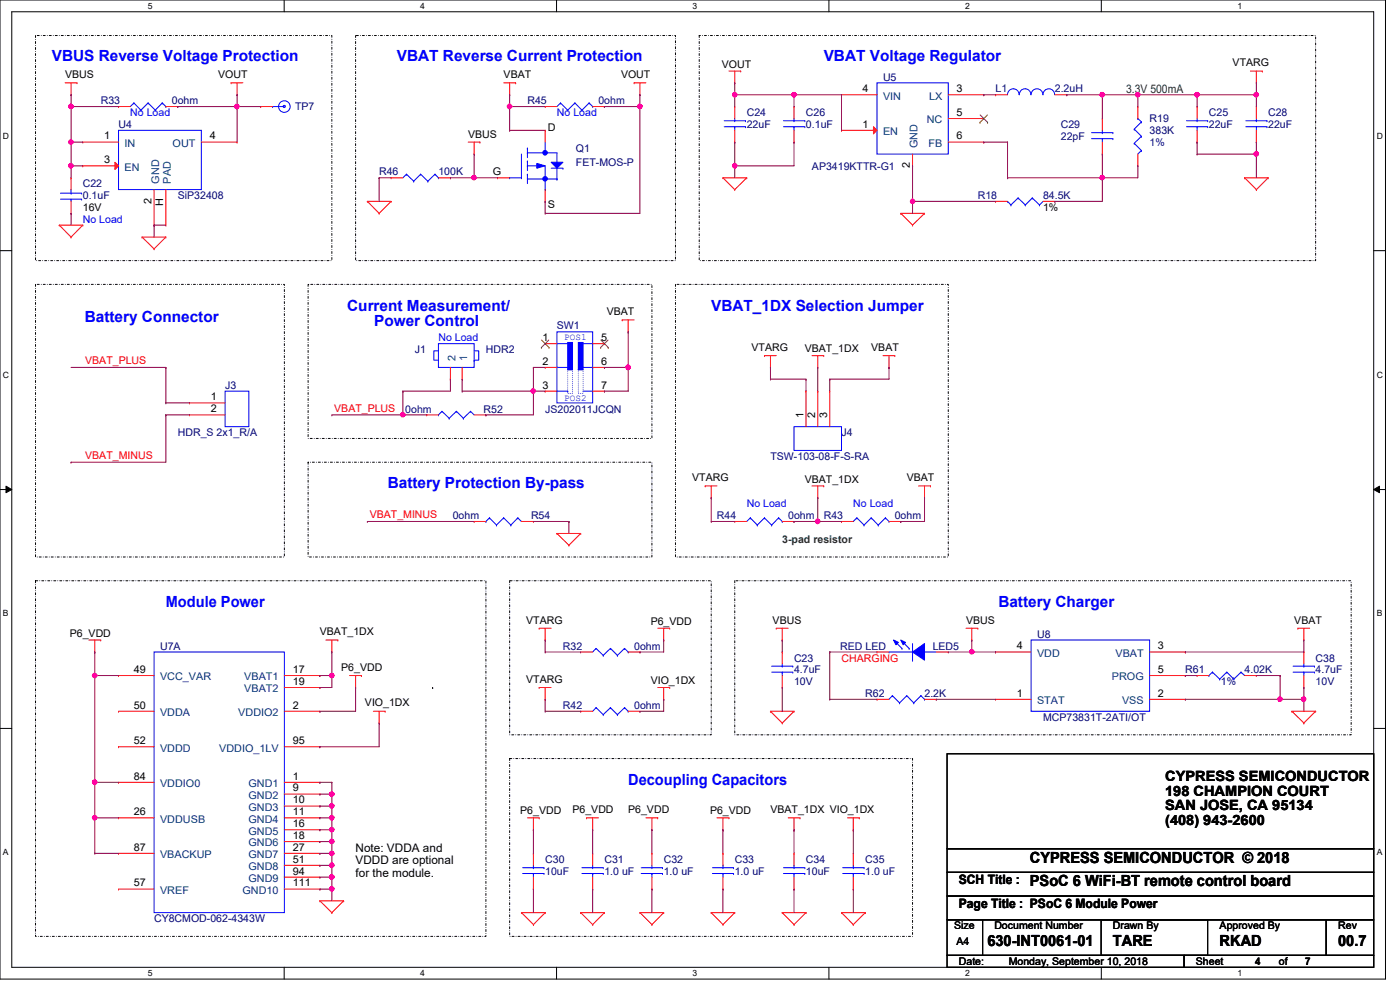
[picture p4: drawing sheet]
<svg xmlns="http://www.w3.org/2000/svg" width="297mm" height="210mm" viewBox="0 0 297 210" stroke-linecap="round" stroke-linejoin="round" font-family="sans-serif">
<path d="M0 0h293.9v207.7h-293.9zM2.5 2.5h288.9v202.7h-288.9z" fill="none" stroke="#000" stroke-width=".21"/>
<g fill="#fff">
<path d="M31.4 .3h.9v1.9h-.9z"/>
<path d="M31.4 205.4h.9v2h-.9z"/>
</g>
<path d="M60.3 0v2.5M60.3 205.2v2.5" fill="none" stroke="#000" stroke-width=".21"/>
<g fill="#fff">
<path d="M89.2 .3h.9v1.9h-.9z"/>
<path d="M89.2 205.4h.9v2h-.9z"/>
</g>
<path d="M118.1 0v2.5M118.1 205.2v2.5" fill="none" stroke="#000" stroke-width=".21"/>
<g fill="#fff">
<path d="M146.9 .3h1v1.9h-1z"/>
<path d="M146.9 205.4h1v2h-1z"/>
</g>
<path d="M175.9 0v2.5M175.9 205.2v2.5" fill="none" stroke="#000" stroke-width=".21"/>
<g fill="#fff">
<path d="M204.7 .3h1v1.9h-1z"/>
<path d="M204.7 205.4h1v2h-1z"/>
</g>
<path d="M233.6 0v2.5M233.6 205.2v2.5" fill="none" stroke="#000" stroke-width=".21"/>
<g fill="#fff">
<path d="M262.5 .3h1v1.9h-1z"/>
<path d="M262.5 205.4h1v2h-1z"/>
<path d="M.6 27.8h1.3v2h-1.3z"/>
<path d="M292.1 27.8h1.2v2h-1.2z"/>
<path d="M.6 78.5h1.3v2h-1.3z"/>
<path d="M292.1 78.5h1.2v2h-1.2z"/>
</g>
<path d="M0 53.2h2.5M291.4 53.2h2.5" fill="none" stroke="#000" stroke-width=".21"/>
<g fill="#fff">
<path d="M.6 129.2h1.2v1.9h-1.2z"/>
<path d="M292.1 129.2h1.1v1.9h-1.1z"/>
</g>
<path d="M0 103.8h2.5M1.3 103.1l1.2 .7-1.2 .7zM291.4 103.8l1.3-.7v1.4zM291.4 103.8h2.5" fill="none" stroke="#000" stroke-width=".21"/>
<path d="M1.3 103.1l1.2 .7-1.2 .7zM291.4 103.8l1.3-.7v1.4z" fill="#000"/>
<g fill="#fff">
<path d="M.6 179.8h1.2v2h-1.2z"/>
<path d="M292.1 179.8h1.1v2h-1.1z"/>
</g>
<path d="M0 154.5h2.5M200.9 159.9h90.5v20.1h-90.5zM291.4 154.5h2.5M200.9 180h90.5v5h-90.5zM200.9 185h90.5v5.1h-90.5zM200.9 195.1h7.5v7.5h-7.5zM200.9 190.1h90.5v5h-90.5zM208.4 195.1h72.9v7.5h-72.9zM233.6 195.1h22.6v7.5h-22.6zM281.3 195.1h10.1v7.5h-10.1zM200.9 202.6h50.3v2.6h-50.3zM251.2 202.6h40.2v2.6h-40.2z" fill="none" stroke="#000" stroke-width=".21"/>
<path d="M7.5 7.5h62.9v47.8h-62.9zM75.4 7.5h67.9v47.8h-67.9zM148.3 7.5h130.8v47.8h-130.8zM7.5 60.3h52.8v57.9h-52.8zM65.4 60.3h72.9v32.7h-72.9zM143.3 60.3h57.9v57.9h-57.9zM65.4 98h72.9v20.2h-72.9zM7.5 123.2h95.6v75.4h-95.6zM108.1 123.2h42.8v32.7h-42.8zM155.9 123.2h130.7v32.7h-130.7zM91.8 145.8h.1M108.1 160.9h85.5v37.7h-85.5z" fill="none" stroke="#000" stroke-width=".21" stroke-dasharray=".4 .4 0 .4"/>
<g fill="none" stroke="#f00" stroke-width=".21">
<path d="M13.8 17.6h2.5M15.1 17.6v2.5M16.3 17.6h.1M49 17.6h.1M49 17.6h2.5M50.3 17.6v2.5M106.8 17.6h2.6M108.1 17.6v2.5M109.4 17.6h.1M134.5 17.6h.1M134.5 17.6h2.5M135.8 17.6v2.5"/>
<path d="M154.6 15.1h2.5M155.9 17.6h.1M155.9 15.1v2.5M157.1 15.1h.1M265.3 15.1h2.5M266.5 17.6h.1M266.5 15.1v2.5M267.8 15.1h.1M15.1 20.1h.1M50.3 20.1h.1M99.3 30.1h2.5M100.6 32.7h.1"/>
<path d="M100.6 30.1v2.6M101.8 30.1h.1M108.1 20.1h.1M135.8 20.1h.1M153.4 37.7h.1M153.4 37.7h5M153.4 37.7l2.5 2.5M158.4 37.7h.1M158.4 37.7l-2.5 2.5M168.4 22.6h.1M168.4 30.1h.1M168.4 22.6v2.5"/>
<path d="M168.4 27.6v2.5M211.2 20.1h.1M211.2 20.1h2.5M223.8 20.1h2.5M226.3 20.1h.1M264 37.7h.1M264 37.7h5M264 37.7l2.5 2.5M269 37.7h.1M269 37.7l-2.5 2.5M12.6 47.8h.1M12.6 47.8h5"/>
<path d="M12.6 47.8l2.5 2.5M15.1 50.3h.1M17.6 47.8h.1M17.6 47.8l-2.5 2.5M30.1 50.3h.1M30.1 50.3h5.1M30.1 50.3l2.6 2.5M32.7 52.8h.1M35.2 50.3h.1M35.2 50.3l-2.5 2.5M77.9 42.7h.1M77.9 42.7h5.1"/>
<path d="M77.9 42.7l2.5 2.6M80.4 45.3h.1M83 42.7h.1M83 42.7l-2.6 2.6M155.9 40.2h.1M191.1 45.3h.1M191.1 45.3h5M191.1 45.3l2.5 2.5M193.6 47.8h.1M196.1 45.3h.1M196.1 45.3l-2.5 2.5M266.5 40.2h.1"/>
<path d="M132 67.9h.1M132 67.9h2.5M133.3 70.4h.1M133.3 67.9v2.5M162.2 75.4h.1M162.2 75.4h2.5M163.4 77.9h.1M163.4 75.4v2.5M172.3 75.4h2.5M173.5 77.9h.1M173.5 75.4v2.5M174.8 75.4h.1"/>
<path d="M187.3 75.4h2.5M188.6 77.9h.1M188.6 75.4v2.5M189.8 75.4h.1M118.2 113.2h.1M118.2 113.2h5M118.2 113.2l2.5 2.5M120.7 115.7h.1M123.2 113.2h.1M123.2 113.2l-2.5 2.5M149.6 103.1h.1M149.6 103.1h2.5"/>
<path d="M150.9 105.6h.1M150.9 103.1v2.5M172.3 103.1h2.5M173.5 105.6h.1M173.5 103.1v2.5M174.8 103.1h.1M194.9 103.1h2.5M196.1 105.6h.1M196.1 103.1v2.5M197.4 103.1h.1M18.8 135.8h2.6M20.1 138.3h.1"/>
<path d="M20.1 135.8v2.5M21.4 135.8h.1M69.1 135.8h2.6M70.4 138.3h.1M70.4 135.8v2.5M71.7 135.8h.1M114.4 133.3h.1M114.4 133.3h2.5M115.7 135.8h.1M115.7 133.3v2.5M139.5 133.3h2.6M140.8 135.8h.1"/>
<path d="M140.8 133.3v2.5M142.1 133.3h.1M164.7 133.3h.1M164.7 133.3h2.5M165.9 135.8h.1M165.9 133.3v2.5M204.9 133.3h2.5M206.2 135.8h.1M206.2 133.3v2.5M207.4 133.3h.1M211.2 138.3h.1M211.2 138.3h7.5"/>
<path d="M243.9 138.3h7.6M251.5 138.3h.1M275.3 133.3h.1M275.3 133.3h2.5M276.6 135.8h.1M276.6 133.3v2.5M25.1 143.3h.1M25.1 150.9h.1M25.1 158.4h.1M25.1 143.3h7.6M25.1 150.9h7.6M25.1 158.4h7.6"/>
<path d="M60.3 143.3h7.6M60.3 150.9h7.6M60.3 145.8h7.6M60.3 158.4h7.6M67.9 143.3h.1M67.9 145.8h.1M67.9 158.4h.1M67.9 150.9h.1M74.2 143.3h2.5M75.4 145.8h.1M75.4 143.3v2.5M76.7 143.3h.1"/>
<path d="M79.2 150.9h2.5M80.4 153.4h.1M80.4 150.9v2.5M81.7 150.9h.1M114.4 145.8h.1M114.4 145.8h2.5M115.7 148.3h.1M115.7 145.8v2.5M139.5 145.8h2.6M140.8 148.3h.1M140.8 145.8v2.5M142.1 145.8h.1"/>
<path d="M163.4 150.9h.1M163.4 150.9h5M163.4 150.9l2.5 2.5M165.9 153.4h.1M168.4 150.9h.1M168.4 150.9l-2.5 2.5M211.2 148.3h.1M211.2 148.3h7.5M243.9 143.3h7.6M243.9 148.3h7.6M251.5 148.3h.1M251.5 143.3h.1"/>
<path d="M254 143.3h.1M254 143.3h2.5M264 143.3h2.5M266.5 143.3h.1M274.1 150.9h.1M274.1 150.9h5M274.1 150.9l2.5 2.5M276.6 153.4h.1M279.1 150.9h.1M279.1 150.9l-2.5 2.5M25.1 165.9h.1M25.1 173.5h.1"/>
<path d="M25.1 173.5h7.6M25.1 165.9h7.6M60.3 173.5h7.6M60.3 165.9h7.6M60.3 168.4h7.6M60.3 171h7.6M60.3 176h7.6M60.3 178.5h7.6M67.9 165.9h.1M67.9 168.4h.1M67.9 171h.1M67.9 173.5h.1"/>
<path d="M67.9 176h.1M67.9 178.5h.1M111.9 173.5h2.5M113.2 176h.1M113.2 173.5v2.5M114.4 173.5h.1M124.5 173.5h.1M124.5 173.5h2.5M125.7 176h.1M125.7 173.5v2.5M137 173.5h2.5M138.3 176h.1"/>
<path d="M138.3 173.5v2.5M139.5 173.5h.1M152.1 173.5h2.5M153.4 176h.1M153.4 173.5v2.5M154.6 173.5h.1M167.2 173.5h2.5M168.4 176h.1M168.4 173.5v2.5M169.7 173.5h.1M179.8 173.5h2.5M181 176h.1"/>
<path d="M181 173.5v2.5M182.3 173.5h.1M25.1 181h.1M25.1 188.6h.1M25.1 181h7.6M25.1 188.6h7.6M60.3 181h7.6M60.3 188.6h7.6M60.3 183.6h7.6M60.3 186.1h7.6M67.9 191.1h.1M67.9 188.6h.1"/>
<path d="M67.9 181h.1M67.9 183.6h.1M67.9 186.1h.1M67.9 191.1h5M67.9 191.1l2.5 2.5M70.4 193.6h.1M72.9 191.1h.1M72.9 191.1l-2.5 2.5M110.6 193.6h.1M110.6 193.6h5.1M110.6 193.6l2.6 2.5M113.2 196.1h.1"/>
<path d="M115.7 193.6h.1M115.7 193.6l-2.5 2.5M123.2 193.6h.1M123.2 193.6h5M123.2 193.6l2.5 2.5M125.7 196.1h.1M128.2 193.6h.1M128.2 193.6l-2.5 2.5M135.8 193.6h.1M135.8 193.6h5M135.8 193.6l2.5 2.5M138.3 196.1h.1"/>
<path d="M140.8 193.6h.1M140.8 193.6l-2.5 2.5M150.9 193.6h.1M150.9 193.6h5M150.9 193.6l2.5 2.5M153.4 196.1h.1M155.9 193.6h.1M155.9 193.6l-2.5 2.5M165.9 193.6h.1M165.9 193.6h5.1M165.9 193.6l2.5 2.5M168.4 196.1h.1"/>
<path d="M171 193.6h.1M171 193.6l-2.6 2.5M178.5 193.6h.1M178.5 193.6h5.1M178.5 193.6l2.5 2.5M181 196.1h.1M181 181h.1M181 188.6h.1M181 181v2.6M181 186.1v2.5M183.6 193.6h.1M183.6 193.6l-2.6 2.5"/>
</g>
<g fill="none" stroke="#00f" stroke-width=".21">
<path d="M186.1 17.6h15.1v15.1h-15.1zM166.2 26.9h4.5M166.2 25.6h4.5M168.4 25.6h.1M168.4 26.9h.1M168.4 25.1v.5M168.4 26.9v.7M170.7 26.9h.1M170.7 25.6h.1M213.7 20.1a1.23 1.23 0 0 1 1.3-1.3 1.23 1.23 0 0 1 1.2 1.3M216.2 20.1a1.23 1.23 0 0 1 1.3-1.3 1.23 1.23 0 0 1 1.2 1.3 1.27 1.27 0 0 1 1.3-1.3 1.27 1.27 0 0 1 1.2 1.3M221.3 20.1a1.23 1.23 0 0 1 1.2-1.3 1.23 1.23 0 0 1 1.2 1.3"/>
<path d="M32.7 138.3h27.6v55.3h-27.6zM218.7 135.8h25.2v15.1h-25.2zM256.5 143.3h.1M257.2 142.6h.1M257.2 142.6l1.5 1.5M257.2 142.6l-.7 .7M258.7 144.1h.1M260.3 142.6h.1M260.3 142.6l1.4 1.5M260.3 142.6l-1.6 1.5M261.7 144.1h.1M263.3 142.6h.1"/>
<path d="M263.3 142.6l.7 .7M263.3 142.6l-1.6 1.5M178.8 185.3h4.5M178.8 184.1h4.5M181 184.1h.1M181 185.3h.1M181 183.6v.5M181 185.3v.8M183.3 185.3h.1M183.3 184.1h.1"/>
</g>
<path d="M185.3 26.9l.8 .7-.8 .8z" fill="#f00"/>
<g fill="none" stroke="#f00" stroke-width=".21">
<path d="M115.7 22.6h.1M115.7 22.6h2.5M125.7 22.6h2.5M128.2 22.6h.1M178.5 27.6h.1M178.5 20.1h.1M178.5 27.6h7.6M178.5 20.1h7.6M185.3 26.9l.8 .7-.8 .8zM193.6 35.2h.1M193.6 32.7v2.5M201.2 20.1h7.5"/>
<path d="M201.2 25.1h7.5M201.2 30.1h7.5M208.7 20.1h.1M208.7 25.1h.1M208.7 30.1h.1M123.2 138.3h.1M123.2 138.3h2.5M133.3 138.3h2.5M135.8 138.3h.1M276.6 138.3h.1M276.6 138.3v2.5M276.6 145.8h.1"/>
<path d="M276.6 143.3v2.5M138.3 181h.1M138.3 188.6h.1M138.3 181v2.6M138.3 186.1v2.5"/>
</g>
<path d="M207.9 26h.1M207.9 24.4l1.6 1.6M209.5 24.4l-1.6 1.6M209.5 26h.1" fill="none" stroke="#804000" stroke-width=".21"/>
<g fill="none" stroke="#00f" stroke-width=".21">
<path d="M108.1 37.7h.1M108.1 37.7h2.5M110.6 37.7h.1M110.6 32.7v5M111.9 37h.1M111.9 34.2h.1M111.9 31.4h.1M111.9 32.4h.1M111.9 35.2h.1M111.9 31.4v2M111.9 34.2v2M111.9 37v1.9"/>
<path d="M111.9 38h6.3M111.9 32.4h6.3v2M111.9 35.2h2.5M115.7 32.4h.1M115.7 30.1v2.3M115.7 35.2v5M116.9 35.7h2.5M118.2 38h.1M118.2 34.4h.1M118.2 35.7v2.3M118.9 21.8h.1M118.9 21.8l-.7 .8"/>
<path d="M118.9 21.8l1.5 1.6M119.4 35.7h.1M120.4 23.4h.1M122 21.8h.1M122 21.8l-1.6 1.6M122 21.8l1.4 1.6M123.4 23.4h.1M125 21.8h.1M125 21.8l-1.6 1.6M125 21.8l.7 .8M125.7 22.6h.1M115.7 40.2h.1"/>
<path d="M126.4 137.5h.1M126.4 137.5l-.7 .8M126.4 137.5l1.6 1.5M128 139h.1M129.5 137.5h.1M129.5 137.5l-1.5 1.5M129.5 137.5l1.5 1.5M131 139h.1M132.5 137.5h.1M132.5 137.5l-1.5 1.5M132.5 137.5l.8 .8M133.3 138.3h.1"/>
<path d="M274.3 142.6h4.5M274.3 141.3h4.5M276.6 141.3h.1M276.6 142.6h.1M276.6 140.8v.5M276.6 142.6v.7M278.8 142.6h.1M278.8 141.3h.1M136 185.3h4.5M136 184.1h4.5M138.3 184.1h.1M138.3 185.3h.1"/>
<path d="M138.3 183.6v.5M138.3 185.3v.8M140.5 185.3h.1M140.5 184.1h.1"/>
</g>
<path d="M116.9 34.4h2.5l-1.2 1.3z" fill="#00f"/>
<path d="M116.9 34.4h2.5l-1.2 1.3z" fill="none" stroke="#00f" stroke-width=".21"/>
<path d="M113.9 34.7l1.8 .5-1.8 .5z" fill="#00f"/>
<path d="M113.9 34.7l1.8 .5-1.8 .5z" fill="none" stroke="#00f" stroke-width=".21"/>
<circle cx="115.6" cy="32.4" r=".49" fill="#00f"/>
<circle cx="115.6" cy="32.4" r=".49" fill="none" stroke="#00f" stroke-width=".21"/>
<circle cx="115.6" cy="37.9" r=".48" fill="#00f"/>
<g fill="none" stroke="#00f" stroke-width=".21">
<path d="M231.6 29.4h4.5M231.6 28.2h4.5M233.8 28.2h.1M233.8 29.4h.1M233.8 27.6v.6M233.8 29.4v.7M236.1 29.4h.1M236.1 28.2h.1M264.3 26.9h4.5M264.3 25.6h4.5M266.5 25.6h.1M266.5 26.9h.1"/>
<path d="M266.5 25.1v.5M266.5 26.9v.7M268.8 26.9h.1M268.8 25.6h.1M47.8 83h5v7.5h-5zM93 88h.1M93.8 87.2h.1M93.8 87.2l1.5 1.5M93.8 87.2l-.8 .8M95.3 88.7h.1M96.8 87.2h.1M96.8 87.2l1.5 1.5"/>
<path d="M96.8 87.2l-1.5 1.5M98.3 88.7h.1M99.8 87.2h.1M99.8 87.2l.8 .8M99.8 87.2l-1.5 1.5M103.1 110.6h.1M103.8 109.9h.1M103.8 109.9l1.5 1.5M103.8 109.9l-.7 .7M105.3 111.4h.1M106.8 109.9h.1M106.8 109.9l1.6 1.5"/>
<path d="M106.8 109.9l-1.5 1.5M108.4 111.4h.1M109.9 109.9h.1M109.9 109.9l.7 .7M109.9 109.9l-1.5 1.5M188.6 138.3h.1M188.6 138.3h5M193.6 136.5v3.5M196.1 138.3h.1M196.1 138.3h2.5M189.3 147.6h.1M189.3 147.6l-.7 .7"/>
<path d="M189.3 147.6l1.5 1.5M190.8 149.1h.1M192.4 147.6h.1M192.4 147.6l-1.6 1.5M192.4 147.6l1.4 1.5M193.6 140h.1M193.8 149.1h.1M195.4 147.6h.1M195.4 147.6l-1.6 1.5M195.4 147.6l.7 .7M196.1 148.3h.1M110.9 185.3h4.5"/>
<path d="M110.9 184.1h4.5M113.2 184.1h.1M113.2 185.3h.1M113.2 183.6v.5M113.2 185.3v.8M115.4 185.3h.1M115.4 184.1h.1"/>
<circle cx="115.6" cy="37.9" r=".48"/>
</g>
<g fill="none" stroke="#f00" stroke-width=".21">
<path d="M105.6 37.7h.1M105.6 37.7h2.5M115.7 27.6h.1M115.7 27.6v2.5M233.8 25.1h.1M233.8 32.7h.1M233.8 25.1v2.5M233.8 30.1v2.6M266.5 22.6h.1M266.5 30.1h.1M266.5 22.6v2.5M266.5 27.6v2.5"/>
<path d="M115.7 42.7h.1M115.7 40.2v2.5M40.2 85.5h.1M40.2 88h.1M40.2 88h7.6M40.2 85.5h7.6M90.5 88h.1M90.5 88h2.5M100.6 88h2.5M103.1 88h.1M100.6 110.6h.1M100.6 110.6h2.5"/>
<path d="M110.6 110.6h2.6M113.2 110.6h.1M186.1 148.3h.1M186.1 148.3h2.5M196.1 148.3h2.5M198.6 148.3h.1M113.2 181h.1M113.2 188.6h.1M113.2 181v2.6M113.2 186.1v2.5"/>
</g>
<path d="M193.6 138.3l2.5-1.8v3.5z" fill-rule="evenodd" fill="#00f"/>
<path d="M193.6 138.3l2.5-1.8v3.5z" fill="none" stroke="#00f" stroke-width=".21"/>
<path d="M189.6 135.8l1 .5-.5 .5z" fill-rule="evenodd" fill="#00f"/>
<path d="M189.6 135.8l1 .5-.5 .5z" fill="none" stroke="#00f" stroke-width=".21"/>
<path d="M191.1 135.8l1 .5-.5 .5z" fill-rule="evenodd" fill="#00f"/>
<g fill="none" stroke="#00f" stroke-width=".21">
<path d="M153.6 26.9h4.6M153.6 25.6h4.6M155.9 25.6h.1M155.9 26.9h.1M155.9 25.1v.5M155.9 26.9v.7M158.2 26.9h.1M158.2 25.6h.1M240.6 30.4h.1M240.6 27.4h.1M240.6 30.4l1.5 1.5M240.6 27.4l1.5 1.5"/>
<path d="M241.4 25.1h.1M241.4 25.1l.7 .8M242.1 31.9h.1M242.1 28.9h.1M242.1 25.9h.1M242.1 31.9l-.7 .8M242.1 28.9l-1.5 1.5M242.1 25.9l-1.5 1.5M93 72.9h7.6v5h-7.6zM93 74.4h-1v2h1M100.6 74.4h1v2h-1v.3M118.2 70.4h7.5v15.1h-7.5z"/>
<path d="M118.2 83h2.2M120.4 83h.1M168.4 90.5h10.1v5h-10.1zM181.8 109.9h.1M181.8 109.9l-.8 .7M181.8 109.9l1.5 1.5M183.3 111.4h.1M184.8 109.9h.1M184.8 109.9l-1.5 1.5M184.8 109.9l1.5 1.5M186.3 111.4h.1M187.8 109.9h.1"/>
<path d="M187.8 109.9l-1.5 1.5M187.8 109.9l.8 .7M188.6 110.6h.1M189.8 136l1.5 1.5M191.1 135.8l1 .5-.5 .5zM191.3 137.5h.1M191.3 136l1.6 1.5M192.9 137.5h.1M163.7 142.6h4.5M163.7 141.3h4.5M165.9 141.3h.1M165.9 142.6h.1"/>
<path d="M165.9 140.8v.5M165.9 142.6v.7M168.2 142.6h.1M168.2 141.3h.1M151.1 185.3h4.5M151.1 184.1h4.5M153.4 184.1h.1M153.4 185.3h.1M153.4 183.6v.5M153.4 185.3v.8M155.6 185.3h.1M155.6 184.1h.1"/>
</g>
<g fill="none" stroke="#f00" stroke-width=".21">
<path d="M155.9 22.6h.1M155.9 30.1h.1M155.9 22.6v2.5M155.9 27.6v2.5M241.4 35.2h.1M241.4 22.6h.1M241.4 22.6v2.5M241.4 32.7v2.5M95.5 77.9v2.5M98 77.9v2.5M95.5 80.4h.1M98 80.4h.1"/>
<path d="M171 83h.1M171 83v7.5M173.5 83h.1M173.5 83v7.5M176 83h.1M176 83v7.5M178.5 110.6h.1M178.5 110.6h2.5M188.6 110.6h2.5M191.1 110.6h.1M165.9 138.3h.1M165.9 138.3v2.5"/>
<path d="M186.1 138.3h.1M186.1 138.3h2.5M198.6 138.3h2.6M201.2 138.3h.1M165.9 145.8h.1M165.9 143.3v2.5M153.4 181h.1M153.4 188.6h.1M153.4 181v2.6M153.4 186.1v2.5"/>
</g>
<path d="M120.4 72.6h1.1v5.8h-1.1z" fill-rule="evenodd" fill="#00f"/>
<path d="M118.2 77.9h2.5M118.2 72.9h2.5M120.4 72.6h1.1v5.8h-1.1zM120.7 77.9h.1M120.7 72.9h.1" fill="none" stroke="#00f" stroke-width=".21"/>
<path d="M120.4 78.4h1.1v5.1h-1.1zM122.7 78.4h1v5.1h-1z" fill="none" stroke="#00f" stroke-width=".21" stroke-dasharray="0 .4"/>
<path d="M122.7 72.6h1v5.8h-1z" fill-rule="evenodd" fill="#00f"/>
<g fill="none" stroke="#00f" stroke-width=".21">
<path d="M25.1 27.6h17.6v12.6h-17.6zM86.2 37h.1M86.2 37l-.7 .7M86.2 37l1.6 1.4M87.8 38.4h.1M89.2 37h.1M89.2 37l-1.4 1.4M89.2 37l1.6 1.4M90.8 38.4h.1M92.3 37h.1M92.3 37l-1.5 1.4M92.3 37l.7 .7"/>
<path d="M93 37.7h.1M12.8 41h4.5M12.8 42.2h4.5M15.1 42.2h.1M15.1 41h.1M15.1 40.2v.8M15.1 42.2v.5M17.3 41h.1M17.3 42.2h.1M213.7 42.7h.1M213.7 42.7l.8 .8M214.5 43.5h.1"/>
<path d="M216 42h.1M216 42l1.5 1.5M216 42l-1.5 1.5M217.5 43.5h.1M219 42h.1M219 42l1.5 1.5M219 42l-1.5 1.5M220.5 43.5h.1M221.3 42.7l-.8 .8M122.7 72.6h1v5.8h-1zM123.2 77.9h2.5M123.2 72.9h2.5"/>
<path d="M125.7 77.9h.1M125.7 72.9h.1M123.7 83h2M125.7 83h.1M159.2 109.9h.1M159.2 109.9l-.8 .7M159.2 109.9l1.5 1.5M160.7 111.4h.1M162.2 109.9h.1M162.2 109.9l-1.5 1.5M162.2 109.9l1.5 1.5M163.7 111.4h.1"/>
<path d="M165.2 109.9h.1M165.2 109.9l-1.5 1.5M165.2 109.9l.7 .7M165.9 110.6h.1M126.4 150.1h.1M126.4 150.1l-.7 .8M126.4 150.1l1.6 1.5M128 151.6h.1M129.5 150.1h.1M129.5 150.1l-1.5 1.5M129.5 150.1l1.5 1.5M131 151.6h.1"/>
<path d="M132.5 150.1h.1M132.5 150.1l-1.5 1.5M132.5 150.1l.8 .8M133.3 150.9h.1M123.4 185.3h4.6M123.4 184.1h4.6M125.7 184.1h.1M125.7 185.3h.1M125.7 183.6v.5M125.7 185.3v.8M128 185.3h.1M128 184.1h.1"/>
</g>
<g fill="none" stroke="#f00" stroke-width=".21">
<path d="M15.1 37.7h.1M15.1 37.7v2.5M17.6 30.1h.1M17.6 30.1h7.5M42.7 30.1h7.6M50.3 30.1h.1M83 37.7h.1M83 37.7h2.5M93 37.7h2.5M95.5 37.7h.1M15.1 45.3h.1M15.1 42.7v2.6"/>
<path d="M32.7 47.8h.1M32.7 40.2v7.6M211.2 42.7h.1M211.2 42.7h2.5M221.3 42.7h2.5M223.8 42.7h.1M115.7 72.9h.1M115.7 77.9h.1M115.7 72.9h2.5M115.7 77.9h2.5M125.7 72.9h2.5M125.7 77.9h2.5"/>
<path d="M128.2 72.9h.1M128.2 77.9h.1M115.7 83h.1M115.7 83h2.5M125.7 83h2.5M128.2 83h.1M155.9 110.6h.1M155.9 110.6h2.5M165.9 110.6h2.5M168.4 110.6h.1M123.2 150.9h.1M123.2 150.9h2.5"/>
<path d="M133.3 150.9h2.5M135.8 150.9h.1M125.7 181h.1M125.7 188.6h.1M125.7 181v2.6M125.7 186.1v2.5"/>
</g>
<path d="M114.9 73.7h.1M114.9 72.1l1.6 1.6M116.4 72.1l-1.5 1.6M116.5 73.7h.1M127.4 73.7h.1M127.5 72.1l1.5 1.6M129 72.1l-1.6 1.6M129 73.7h.1" fill="none" stroke="#804000" stroke-width=".21"/>
<path d="M24.4 34.4l.7 .8-.7 .7z" fill="#f00"/>
<g fill="none" stroke="#f00" stroke-width=".21">
<path d="M17.6 35.2h.1M17.6 35.2h7.5M24.4 34.4l.7 .8-.7 .7zM25.1 22.6h.1M25.1 22.6h2.5M35.2 22.6h2.5M37.7 22.6h.1M55.3 22.6h.1M55.3 22.6h2.5M254 22.6h.1M254 30.1h.1M254 22.6v2.5"/>
<path d="M254 27.6v2.5M35.2 47.8h.1M35.2 40.2v7.6M168.4 181h.1M168.4 188.6h.1M168.4 181v2.6M168.4 186.1v2.5"/>
</g>
<g fill="none" stroke="#00f" stroke-width=".21">
<path d="M28.4 21.8h.1M28.4 21.8l-.8 .8M28.4 21.8l1.5 1.6M29.9 23.4h.1M31.4 21.8h.1M31.4 21.8l-1.5 1.6M31.4 21.8l1.5 1.6M32.9 23.4h.1M34.4 21.8h.1M34.4 21.8l-1.5 1.6M34.4 21.8l.8 .8M35.2 22.6h.1"/>
<path d="M57.8 22.6h.1M57.8 22.6h2.5M60.1 22.4h.4v.3h-.4zM251.7 26.9h4.5M251.7 25.6h4.5M254 25.6h.1M254 26.9h.1M254 25.1v.5M254 26.9v.7M256.2 26.9h.1M256.2 25.6h.1M166.2 185.3h4.5"/>
<path d="M166.2 184.1h4.5M168.4 184.1h.1M168.4 185.3h.1M168.4 183.6v.5M168.4 185.3v.8M170.7 185.3h.1M170.7 184.1h.1"/>
<circle cx="60.3" cy="22.6" r="1.23"/>
</g>
<g fill="none" stroke="#800040" stroke-width=".21">
<path d="M155.9 17.6h.1M155.9 17.6v2.5M266.5 17.6h.1M266.5 17.6v2.5M15.1 20.1h.1M15.1 20.1v2.5M50.3 20.1h.1M50.3 20.1v2.5M155.9 20.1h.1M155.9 20.1h22.6M168.4 20.1h.1M193.6 35.2h.1"/>
<path d="M193.6 35.2v7.5M254 30.1h.1M254 30.1v2.6M32.7 47.8h.1M32.7 47.8h2.5"/>
</g>
<circle cx="193.6" cy="42.7" r=".47" fill="#f0f"/>
<circle cx="193.6" cy="42.7" r=".47" fill="none" stroke="#f0f" stroke-width=".21"/>
<g fill="none" stroke="#800040" stroke-width=".21">
<path d="M178.5 20.1h.1M178.5 20.1v7.5M241.4 20.1h.1M241.4 20.1v2.5M223.8 42.7h.1M223.8 42.7h10M20.1 138.3h.1M20.1 138.3v5M70.4 138.3h.1M70.4 138.3v5M20.1 143.3h.1M20.1 143.3h5"/>
<path d="M75.4 145.8h.1M75.4 145.8v5.1M20.1 173.5h.1M20.1 173.5h5M67.9 165.9h.1M67.9 165.9h2.5M70.4 165.9h.1M70.4 165.9v2.5M20.1 181h.1M20.1 181h5M67.9 186.1h.1M67.9 183.6h.1"/>
<path d="M67.9 186.1h2.5M67.9 183.6h2.5M70.4 186.1h.1M70.4 183.6h.1M70.4 183.6v5"/>
</g>
<circle cx="70.4" cy="186" r=".49" fill="#f0f"/>
<circle cx="70.4" cy="186" r=".49" fill="none" stroke="#f0f" stroke-width=".21"/>
<circle cx="70.4" cy="183.5" r=".49" fill="#f0f"/>
<circle cx="70.4" cy="183.5" r=".49" fill="none" stroke="#f0f" stroke-width=".21"/>
<path d="M67.9 181h.1M67.9 181h2.5" fill="none" stroke="#800040" stroke-width=".21"/>
<circle cx="70.4" cy="181" r=".48" fill="#f0f"/>
<circle cx="70.4" cy="181" r=".48" fill="none" stroke="#f0f" stroke-width=".21"/>
<path d="M67.9 178.5h.1M67.9 176h.1M67.9 178.5h2.5M67.9 176h2.5M70.4 178.5h.1M70.4 176h.1M70.4 176v7.6M70.4 181h.1" fill="none" stroke="#800040" stroke-width=".21"/>
<circle cx="70.4" cy="178.5" r=".49" fill="#f0f"/>
<circle cx="70.4" cy="178.5" r=".49" fill="none" stroke="#f0f" stroke-width=".21"/>
<circle cx="70.4" cy="176" r=".48" fill="#f0f"/>
<circle cx="70.4" cy="176" r=".48" fill="none" stroke="#f0f" stroke-width=".21"/>
<path d="M67.9 173.5h.1M67.9 171h.1M67.9 173.5h2.5M67.9 171h2.5M70.4 173.5h.1M70.4 171h.1M70.4 171v5" fill="none" stroke="#800040" stroke-width=".21"/>
<circle cx="70.4" cy="173.5" r=".49" fill="#f0f"/>
<circle cx="70.4" cy="173.5" r=".49" fill="none" stroke="#f0f" stroke-width=".21"/>
<circle cx="70.4" cy="171" r=".49" fill="#f0f"/>
<circle cx="70.4" cy="171" r=".49" fill="none" stroke="#f0f" stroke-width=".21"/>
<path d="M67.9 168.4h.1M67.9 168.4h2.5M70.4 168.4h.1M70.4 168.4v2.6" fill="none" stroke="#800040" stroke-width=".21"/>
<circle cx="70.4" cy="168.4" r=".48" fill="#f0f"/>
<circle cx="70.4" cy="168.4" r=".48" fill="none" stroke="#f0f" stroke-width=".21"/>
<g fill="none" stroke="#800040" stroke-width=".21">
<path d="M15.1 22.6h.1M15.1 22.6v7.5M254 20.1h.1M254 20.1v2.5M113.2 176h.1M113.2 176v5M125.7 176h.1M125.7 176v5M138.3 176h.1M138.3 176v5M153.4 176h.1M153.4 176v5"/>
<path d="M168.4 176h.1M168.4 176v5M181 176h.1M181 176v5M113.2 188.6h.1M113.2 188.6v5M125.7 188.6h.1M125.7 188.6v5M138.3 188.6h.1M138.3 188.6v5M153.4 188.6h.1M153.4 188.6v5"/>
<path d="M168.4 188.6h.1M168.4 188.6v5M181 188.6h.1M181 188.6v5"/>
</g>
<circle cx="15.1" cy="30.1" r=".48" fill="#f0f"/>
<circle cx="15.1" cy="30.1" r=".48" fill="none" stroke="#f0f" stroke-width=".21"/>
<circle cx="15" cy="22.6" r=".49" fill="#f0f"/>
<circle cx="15" cy="22.6" r=".49" fill="none" stroke="#f0f" stroke-width=".21"/>
<path d="M37.7 22.6h.1M37.7 22.6h12.6" fill="none" stroke="#800040" stroke-width=".21"/>
<circle cx="50.2" cy="22.6" r=".48" fill="#f0f"/>
<circle cx="50.2" cy="22.6" r=".48" fill="none" stroke="#f0f" stroke-width=".21"/>
<path d="M50.3 22.6h.1M50.3 22.6v7.5M213.7 37.7h.1M213.7 37.7h20.1" fill="none" stroke="#800040" stroke-width=".21"/>
<circle cx="233.8" cy="37.7" r=".48" fill="#f0f"/>
<circle cx="233.8" cy="37.7" r=".48" fill="none" stroke="#f0f" stroke-width=".21"/>
<path d="M213.7 30.1h.1M213.7 30.1v7.6M226.3 20.1h.1M226.3 20.1h27.7M233.8 32.7h.1M233.8 20.1h.1M233.8 32.7v5M241.4 20.1h.1" fill="none" stroke="#800040" stroke-width=".21"/>
<circle cx="241.4" cy="20.1" r=".49" fill="#f0f"/>
<circle cx="241.4" cy="20.1" r=".49" fill="none" stroke="#f0f" stroke-width=".21"/>
<circle cx="233.8" cy="20.1" r=".49" fill="#f0f"/>
<circle cx="233.8" cy="20.1" r=".49" fill="none" stroke="#f0f" stroke-width=".21"/>
<path d="M254 32.7h.1M254 32.7h12.5" fill="none" stroke="#800040" stroke-width=".21"/>
<circle cx="266.5" cy="32.7" r=".49" fill="#f0f"/>
<circle cx="266.5" cy="32.7" r=".49" fill="none" stroke="#f0f" stroke-width=".21"/>
<path d="M254 20.1h.1M254 20.1h12.5M266.5 32.7h.1M266.5 32.7v5" fill="none" stroke="#800040" stroke-width=".21"/>
<circle cx="266.5" cy="20.1" r=".49" fill="#f0f"/>
<circle cx="266.5" cy="20.1" r=".49" fill="none" stroke="#f0f" stroke-width=".21"/>
<circle cx="253.9" cy="20.1" r=".49" fill="#f0f"/>
<circle cx="253.9" cy="20.1" r=".49" fill="none" stroke="#f0f" stroke-width=".21"/>
<g fill="none" stroke="#800040" stroke-width=".21">
<path d="M15.1 22.6h.1M15.1 30.1h.1M15.1 35.2h.1M15.1 22.6h10M15.1 30.1v7.6M15.1 35.2h2.5M266.5 30.1h.1M266.5 20.1h.1M266.5 20.1v2.5M266.5 30.1v2.6M15.1 45.3h.1M15.1 45.3v2.5"/>
<path d="M32.7 47.8h.1M32.7 47.8v2.5"/>
</g>
<circle cx="15" cy="35.2" r=".49" fill="#f0f"/>
<circle cx="15" cy="35.2" r=".49" fill="none" stroke="#f0f" stroke-width=".21"/>
<path d="M15.1 30.1h.1M15.1 30.1h2.5M168.4 20.1h.1M168.4 20.1v2.5M208.7 20.1h.1M208.7 20.1h2.5" fill="none" stroke="#800040" stroke-width=".21"/>
<circle cx="168.4" cy="20.1" r=".48" fill="#f0f"/>
<circle cx="168.4" cy="20.1" r=".48" fill="none" stroke="#f0f" stroke-width=".21"/>
<path d="M155.9 20.1h.1M155.9 20.1v2.5" fill="none" stroke="#800040" stroke-width=".21"/>
<circle cx="155.9" cy="20.1" r=".48" fill="#f0f"/>
<circle cx="155.9" cy="20.1" r=".48" fill="none" stroke="#f0f" stroke-width=".21"/>
<path d="M233.8 37.7h.1M233.8 20.1h.1M233.8 37.7h7.6M233.8 20.1v5M193.6 42.7h.1M193.6 42.7v2.6M67.9 188.6h.1M67.9 188.6h2.5M70.4 188.6h.1M70.4 188.6v2.5" fill="none" stroke="#800040" stroke-width=".21"/>
<circle cx="70.4" cy="188.5" r=".48" fill="#f0f"/>
<circle cx="70.4" cy="188.5" r=".48" fill="none" stroke="#f0f" stroke-width=".21"/>
<path d="M233.8 37.7h.1M233.8 37.7v5M241.4 35.2h.1M241.4 35.2v2.5M193.6 42.7h.1M193.6 42.7h17.6M67.9 150.9h.1M67.9 145.8h.1M67.9 143.3h.1M67.9 150.9h7.5M67.9 145.8h2.5M67.9 143.3h2.5" fill="none" stroke="#800040" stroke-width=".21"/>
<circle cx="70.4" cy="143.3" r=".48" fill="#f0f"/>
<circle cx="70.4" cy="143.3" r=".48" fill="none" stroke="#f0f" stroke-width=".21"/>
<path d="M155.9 35.2h.1M155.9 35.2h12.5M115.7 138.3h.1M115.7 135.8h.1M115.7 138.3h7.5M115.7 135.8v2.5M135.8 138.3h.1M140.8 135.8h.1M140.8 135.8v2.5h-5M70.4 143.3h.1M70.4 143.3v2.5" fill="none" stroke="#800040" stroke-width=".21"/>
<circle cx="155.9" cy="35.2" r=".48" fill="#f0f"/>
<circle cx="155.9" cy="35.2" r=".48" fill="none" stroke="#f0f" stroke-width=".21"/>
<path d="M155.9 35.2h.1M155.9 30.1h.1M155.9 30.1v7.6M168.4 30.1h.1M168.4 30.1v5.1M20.1 143.3v22.6M67.9 158.4h.1M67.9 158.4h12.5M20.1 165.9h.1" fill="none" stroke="#800040" stroke-width=".21"/>
<circle cx="20.1" cy="143.3" r=".48" fill="#f0f"/>
<circle cx="20.1" cy="143.3" r=".48" fill="none" stroke="#f0f" stroke-width=".21"/>
<circle cx="20.1" cy="165.9" r=".49" fill="#f0f"/>
<circle cx="20.1" cy="165.9" r=".49" fill="none" stroke="#f0f" stroke-width=".21"/>
<g fill="none" stroke="#800040" stroke-width=".21">
<path d="M150.9 110.6h.1M150.9 105.6h.1M150.9 110.6h5M150.9 105.6v5M173.5 105.6h.1M173.5 105.6v5M80.4 153.4h.1M80.4 153.4v5M115.7 150.9h.1M115.7 148.3h.1M115.7 150.9h7.5M115.7 148.3v2.6"/>
<path d="M135.8 150.9h.1M140.8 148.3h.1M140.8 148.3v2.6h-5M20.1 173.5h.1M20.1 173.5v7.5"/>
</g>
<circle cx="173.5" cy="110.6" r=".49" fill="#f0f"/>
<circle cx="173.5" cy="110.6" r=".49" fill="none" stroke="#f0f" stroke-width=".21"/>
<g fill="none" stroke="#800040" stroke-width=".21">
<path d="M80.4 37.7h.1M80.4 37.7v5M128.2 22.6h.1M128.2 22.6h7.6M135.8 20.1h.1M135.8 22.6h.1M135.8 20.1v25.2M163.4 77.9h.1M163.4 77.9v2.5M173.5 77.9h.1M173.5 77.9v5.1M188.6 77.9h.1"/>
<path d="M188.6 77.9v2.5h-12.6M163.4 80.4h.1M163.4 80.4h7.6M171 80.4h.1M171 80.4v2.6M176 80.4h.1M176 80.4v2.6M168.4 110.6h.1M168.4 110.6h10.1M173.5 110.6h.1M191.1 110.6h.1M196.1 105.6h.1"/>
<path d="M196.1 105.6v5h-5"/>
</g>
<circle cx="135.7" cy="22.6" r=".49" fill="#f0f"/>
<circle cx="135.7" cy="22.6" r=".49" fill="none" stroke="#f0f" stroke-width=".21"/>
<path d="M108.1 20.1h.1M108.1 22.6h.1M108.1 20.1v2.5M108.1 22.6h7.6" fill="none" stroke="#800040" stroke-width=".21"/>
<circle cx="108.1" cy="22.6" r=".49" fill="#f0f"/>
<circle cx="108.1" cy="22.6" r=".49" fill="none" stroke="#f0f" stroke-width=".21"/>
<path d="M100.6 32.7h.1M100.6 32.7v5M108.1 22.6h.1M108.1 27.6h.1M108.1 22.6v5M108.1 27.6h7.6M115.7 45.3h.1M115.7 42.7h.1M115.7 45.3h20.1M115.7 42.7v2.6M70.4 88h.1M70.4 88h15.1" fill="none" stroke="#800040" stroke-width=".21"/>
<circle cx="85.5" cy="88" r=".48" fill="#f0f"/>
<circle cx="85.5" cy="88" r=".48" fill="none" stroke="#f0f" stroke-width=".21"/>
<g fill="none" stroke="#800040" stroke-width=".21">
<path d="M208.7 30.1h.1M208.7 30.1h5M15.1 77.9h20.1M35.2 77.9h.1M35.2 77.9v7.6M133.3 70.4h.1M133.3 70.4v7.5M15.1 98h.1M35.2 85.5h.1M35.2 88h.1M35.2 88h5M35.2 88v10h-20.1"/>
<path d="M35.2 85.5h5M85.5 83h.1M85.5 88h.1M85.5 88h5M85.5 83v5M95.5 80.4h.1M95.5 80.4v2.6h-10M98 83h.1M98 80.4h.1M98 83h15.2M98 80.4v2.6M103.1 88h.1"/>
<path d="M113.2 83h.1M113.2 83v5h-10.1M77.9 110.6h.1M77.9 110.6h22.7M113.2 110.6h7.5M120.7 110.6h.1M120.7 110.6v2.6M206.2 135.8h.1M206.2 135.8v2.5"/>
</g>
<circle cx="206.2" cy="138.3" r=".47" fill="#f0f"/>
<circle cx="206.2" cy="138.3" r=".47" fill="none" stroke="#f0f" stroke-width=".21"/>
<path d="M206.2 138.3h5M211.2 138.3h.1M251.5 138.3h.1M276.6 135.8h.1M276.6 135.8v2.5h-25.1M251.5 148.3h.1M251.5 148.3h20.1" fill="none" stroke="#800040" stroke-width=".21"/>
<circle cx="271.5" cy="148.3" r=".49" fill="#f0f"/>
<circle cx="271.5" cy="148.3" r=".49" fill="none" stroke="#f0f" stroke-width=".21"/>
<g fill="none" stroke="#800040" stroke-width=".21">
<path d="M176 138.3h.1M176 138.3h10.1M176 138.3v10M201.2 138.3h5M206.2 138.3h.1M176 148.3h.1M176 148.3h10.1M198.6 148.3h.1M198.6 148.3h12.6M251.5 143.3h.1M251.5 143.3h2.5M266.5 143.3h5.1"/>
<path d="M271.6 143.3h.1M271.6 143.3v5M276.6 148.3h.1M276.6 148.3v2.6M20.1 165.9h.1M20.1 173.5h.1M20.1 165.9h5M20.1 165.9v7.6"/>
</g>
<circle cx="20.1" cy="173.5" r=".49" fill="#f0f"/>
<circle cx="20.1" cy="173.5" r=".49" fill="none" stroke="#f0f" stroke-width=".21"/>
<path d="M276.6 145.8h.1M276.6 145.8v2.5" fill="none" stroke="#800040" stroke-width=".21"/>
<circle cx="276.5" cy="148.3" r=".48" fill="#f0f"/>
<circle cx="276.5" cy="148.3" r=".48" fill="none" stroke="#f0f" stroke-width=".21"/>
<path d="M113.2 77.9h.1M113.2 77.9h2.5M113.2 77.9v5.1M165.9 135.8h.1M165.9 135.8v2.5M165.9 145.8h.1M165.9 145.8v5.1M271.6 148.3h5M276.6 148.3h.1" fill="none" stroke="#800040" stroke-width=".21"/>
<circle cx="113.1" cy="82.9" r=".48" fill="#f0f"/>
<circle cx="113.1" cy="82.9" r=".48" fill="none" stroke="#f0f" stroke-width=".21"/>
<path d="M128.2 77.9h.1M128.2 77.9h5.1M133.3 77.9h.1M133.3 77.9v5.1M113.2 83h.1M113.2 83h2.5" fill="none" stroke="#800040" stroke-width=".21"/>
<circle cx="133.2" cy="77.9" r=".49" fill="#f0f"/>
<circle cx="133.2" cy="77.9" r=".49" fill="none" stroke="#f0f" stroke-width=".21"/>
<path d="M50.3 22.6h.1M50.3 22.6h5M80.4 37.7h.1M80.4 37.7h2.6M95.5 37.7h.1M95.5 37.7h10.1M100.6 37.7h.1M128.2 83h.1M128.2 83h5.1" fill="none" stroke="#800040" stroke-width=".21"/>
<circle cx="100.5" cy="37.7" r=".47" fill="#f0f"/>
<circle cx="100.5" cy="37.7" r=".47" fill="none" stroke="#f0f" stroke-width=".21"/>
<circle cx="193.6" cy="42.7" r=".47" fill="#f0f"/>
<circle cx="193.6" cy="42.7" r=".47" fill="none" stroke="#f0f" stroke-width=".21"/>
<circle cx="70.4" cy="186" r=".49" fill="#f0f"/>
<circle cx="70.4" cy="186" r=".49" fill="none" stroke="#f0f" stroke-width=".21"/>
<circle cx="70.4" cy="183.5" r=".49" fill="#f0f"/>
<circle cx="70.4" cy="183.5" r=".49" fill="none" stroke="#f0f" stroke-width=".21"/>
<circle cx="70.4" cy="181" r=".48" fill="#f0f"/>
<circle cx="70.4" cy="181" r=".48" fill="none" stroke="#f0f" stroke-width=".21"/>
<circle cx="70.4" cy="178.5" r=".49" fill="#f0f"/>
<circle cx="70.4" cy="178.5" r=".49" fill="none" stroke="#f0f" stroke-width=".21"/>
<circle cx="70.4" cy="176" r=".48" fill="#f0f"/>
<circle cx="70.4" cy="176" r=".48" fill="none" stroke="#f0f" stroke-width=".21"/>
<circle cx="70.4" cy="173.5" r=".49" fill="#f0f"/>
<circle cx="70.4" cy="173.5" r=".49" fill="none" stroke="#f0f" stroke-width=".21"/>
<circle cx="70.4" cy="171" r=".49" fill="#f0f"/>
<circle cx="70.4" cy="171" r=".49" fill="none" stroke="#f0f" stroke-width=".21"/>
<circle cx="70.4" cy="168.4" r=".48" fill="#f0f"/>
<circle cx="70.4" cy="168.4" r=".48" fill="none" stroke="#f0f" stroke-width=".21"/>
<circle cx="15.1" cy="30.1" r=".48" fill="#f0f"/>
<circle cx="15.1" cy="30.1" r=".48" fill="none" stroke="#f0f" stroke-width=".21"/>
<circle cx="15" cy="22.6" r=".49" fill="#f0f"/>
<circle cx="15" cy="22.6" r=".49" fill="none" stroke="#f0f" stroke-width=".21"/>
<circle cx="50.2" cy="22.6" r=".48" fill="#f0f"/>
<circle cx="50.2" cy="22.6" r=".48" fill="none" stroke="#f0f" stroke-width=".21"/>
<circle cx="233.8" cy="37.7" r=".48" fill="#f0f"/>
<circle cx="233.8" cy="37.7" r=".48" fill="none" stroke="#f0f" stroke-width=".21"/>
<circle cx="241.4" cy="20.1" r=".49" fill="#f0f"/>
<circle cx="241.4" cy="20.1" r=".49" fill="none" stroke="#f0f" stroke-width=".21"/>
<circle cx="233.8" cy="20.1" r=".49" fill="#f0f"/>
<circle cx="233.8" cy="20.1" r=".49" fill="none" stroke="#f0f" stroke-width=".21"/>
<circle cx="266.5" cy="32.7" r=".49" fill="#f0f"/>
<circle cx="266.5" cy="32.7" r=".49" fill="none" stroke="#f0f" stroke-width=".21"/>
<circle cx="266.5" cy="20.1" r=".49" fill="#f0f"/>
<circle cx="266.5" cy="20.1" r=".49" fill="none" stroke="#f0f" stroke-width=".21"/>
<circle cx="253.9" cy="20.1" r=".49" fill="#f0f"/>
<circle cx="253.9" cy="20.1" r=".49" fill="none" stroke="#f0f" stroke-width=".21"/>
<circle cx="15" cy="35.2" r=".49" fill="#f0f"/>
<circle cx="15" cy="35.2" r=".49" fill="none" stroke="#f0f" stroke-width=".21"/>
<circle cx="168.4" cy="20.1" r=".48" fill="#f0f"/>
<circle cx="168.4" cy="20.1" r=".48" fill="none" stroke="#f0f" stroke-width=".21"/>
<circle cx="155.9" cy="20.1" r=".48" fill="#f0f"/>
<circle cx="155.9" cy="20.1" r=".48" fill="none" stroke="#f0f" stroke-width=".21"/>
<circle cx="70.4" cy="188.5" r=".48" fill="#f0f"/>
<circle cx="70.4" cy="188.5" r=".48" fill="none" stroke="#f0f" stroke-width=".21"/>
<circle cx="70.4" cy="143.3" r=".48" fill="#f0f"/>
<circle cx="70.4" cy="143.3" r=".48" fill="none" stroke="#f0f" stroke-width=".21"/>
<circle cx="155.9" cy="35.2" r=".48" fill="#f0f"/>
<circle cx="155.9" cy="35.2" r=".48" fill="none" stroke="#f0f" stroke-width=".21"/>
<circle cx="20.1" cy="143.3" r=".48" fill="#f0f"/>
<circle cx="20.1" cy="143.3" r=".48" fill="none" stroke="#f0f" stroke-width=".21"/>
<circle cx="20.1" cy="165.9" r=".49" fill="#f0f"/>
<circle cx="20.1" cy="165.9" r=".49" fill="none" stroke="#f0f" stroke-width=".21"/>
<circle cx="173.5" cy="110.6" r=".49" fill="#f0f"/>
<circle cx="173.5" cy="110.6" r=".49" fill="none" stroke="#f0f" stroke-width=".21"/>
<circle cx="135.7" cy="22.6" r=".49" fill="#f0f"/>
<circle cx="135.7" cy="22.6" r=".49" fill="none" stroke="#f0f" stroke-width=".21"/>
<circle cx="108.1" cy="22.6" r=".49" fill="#f0f"/>
<circle cx="108.1" cy="22.6" r=".49" fill="none" stroke="#f0f" stroke-width=".21"/>
<circle cx="85.5" cy="88" r=".48" fill="#f0f"/>
<circle cx="85.5" cy="88" r=".48" fill="none" stroke="#f0f" stroke-width=".21"/>
<circle cx="206.2" cy="138.3" r=".47" fill="#f0f"/>
<circle cx="206.2" cy="138.3" r=".47" fill="none" stroke="#f0f" stroke-width=".21"/>
<circle cx="271.5" cy="148.3" r=".49" fill="#f0f"/>
<circle cx="271.5" cy="148.3" r=".49" fill="none" stroke="#f0f" stroke-width=".21"/>
<circle cx="20.1" cy="173.5" r=".49" fill="#f0f"/>
<circle cx="20.1" cy="173.5" r=".49" fill="none" stroke="#f0f" stroke-width=".21"/>
<circle cx="276.5" cy="148.3" r=".48" fill="#f0f"/>
<circle cx="276.5" cy="148.3" r=".48" fill="none" stroke="#f0f" stroke-width=".21"/>
<circle cx="113.1" cy="82.9" r=".48" fill="#f0f"/>
<circle cx="113.1" cy="82.9" r=".48" fill="none" stroke="#f0f" stroke-width=".21"/>
<circle cx="133.2" cy="77.9" r=".49" fill="#f0f"/>
<circle cx="133.2" cy="77.9" r=".49" fill="none" stroke="#f0f" stroke-width=".21"/>
<circle cx="100.5" cy="37.7" r=".47" fill="#f0f"/>
<circle cx="100.5" cy="37.7" r=".47" fill="none" stroke="#f0f" stroke-width=".21"/>
<g font-size="3.3" fill="#00f">
<text x="11" y="13">VBUS Reverse Voltage Protection</text>
<text x="84.2" y="13">VBAT Reverse Current Protection</text>
<text x="174.8" y="13">VBAT Voltage Regulator</text>
<text x="73.7" y="65.9">Current Measurement/</text>
<text x="150.9" y="65.9">VBAT_1DX Selection Jumper</text>
<text x="18" y="68.4">Battery Connector</text>
<text x="79.4" y="69.3">Power Control</text>
<text x="82.3" y="103.6">Battery Protection By-pass</text>
<text x="35.2" y="128.7">Module Power</text>
<text x="211.8" y="128.7">Battery Charger</text>
<text x="133.3" y="166.5">Decoupling Capacitors</text>
</g>
<g font-size="3.3">
<text x="218.5" y="183">CYPRESS SEMICONDUCTOR © 2018</text>
<text x="218.5" y="188">PSoC 6 WiFi-BT remote control board</text>
<text x="209.5" y="200.6">630-INT0061-01</text>
<text x="236.1" y="200.6">TARE</text>
<text x="258.7" y="200.6">RKAD</text>
<text x="283.9" y="200.6">00.7</text>
</g>
<g font-size="3">
<text x="247.2" y="165.7">CYPRESS SEMICONDUCTOR</text>
<text x="247.2" y="168.8">198 CHAMPION COURT</text>
<text x="247.2" y="171.9">SAN JOSE, CA 95134</text>
<text x="247.2" y="175">(408) 943-2600</text>
</g>
<g font-size="2.8">
<text x="203.4" y="187.6">SCH Title :</text>
<text x="203.4" y="192.7">Page Title : PSoC 6 Module Power</text>
</g>
<text font-size="2.5" fill="#008000" x="238.9" y="19.8">3.3V 500mA</text>
<g font-size="2.5">
<text x="75.4" y="180.8">Note: VDDA and</text>
<text x="75.4" y="183.3">VDDD are optional</text>
<text x="75.4" y="185.9">for the module.</text>
</g>
<g font-size="2.2">
<text x="13.8" y="16.6">VBUS</text>
<text x="46.3" y="16.6">VOUT</text>
<text x="106.8" y="16.6">VBAT</text>
<text x="131.7" y="16.6">VOUT</text>
<text x="153.1" y="14.4">VOUT</text>
<text x="261.5" y="14.1">VTARG</text>
<text x="183" y="19.6">4</text>
<text x="202.9" y="19.6">3</text>
<text x="22.1" y="29.6">1</text>
<text x="44.5" y="29.6">4</text>
<text x="99.3" y="29.2">VBUS</text>
<text x="116.2" y="27.9">D</text>
<text x="183" y="27.1">1</text>
<text x="202.9" y="24.6">5</text>
<text x="202.9" y="29.6">6</text>
<text x="22.1" y="34.6">3</text>
<text x="193" y="35.7" transform="rotate(-90 193 35.7)">2</text>
<text x="104.6" y="37.2">G</text>
<text x="17.6" y="44.7">16V</text>
<text x="32.1" y="43.3" transform="rotate(-90 32.1 43.3)">2</text>
<text x="34.6" y="43.6" transform="rotate(-90 34.6 43.6)">H</text>
<text x="116.2" y="44">S</text>
<text x="221.3" y="44.7">1%</text>
<text x="128.7" y="66.9">VBAT</text>
<text x="115.1" y="72.3">1</text>
<text x="115.1" y="77.4">2</text>
<text x="127.5" y="72.3">5</text>
<text x="127.5" y="77.4">6</text>
<text x="159.4" y="74.4">VTARG</text>
<text x="170.7" y="74.7">VBAT_1DX</text>
<text x="184.8" y="74.4">VBAT</text>
<text x="115.1" y="82.4">3</text>
<text x="127.5" y="82.4">7</text>
<text x="44.7" y="84.9">1</text>
<text x="44.7" y="87.5">2</text>
<text x="170.4" y="88.7" transform="rotate(-90 170.4 88.7)">1</text>
<text x="172.9" y="88.7" transform="rotate(-90 172.9 88.7)">2</text>
<text x="175.5" y="88.7" transform="rotate(-90 175.5 88.7)">3</text>
<text x="146.9" y="102.1">VTARG</text>
<text x="170.7" y="102.4">VBAT_1DX</text>
<text x="192.4" y="102.1">VBAT</text>
<text x="14.8" y="135">P6_VDD</text>
<text x="67.9" y="134.8">VBAT_1DX</text>
<text x="111.6" y="132.3">VTARG</text>
<text x="138" y="132.5">P6_VDD</text>
<text x="163.9" y="132.3">VBUS</text>
<text x="204.9" y="132.3">VBUS</text>
<text x="215.7" y="137.8">4</text>
<text x="245.7" y="137.8">3</text>
<text x="274.6" y="132.3">VBAT</text>
<text x="28.4" y="142.7">49</text>
<text x="62.1" y="142.7">17</text>
<text x="72.4" y="142.3">P6_VDD</text>
<text x="245.7" y="142.7">5</text>
<text x="62.1" y="145.3">19</text>
<text x="77.4" y="149.9">VIO_1DX</text>
<text x="111.6" y="144.9">VTARG</text>
<text x="138" y="145.1">VIO_1DX</text>
<text x="215.7" y="147.8">1</text>
<text x="245.7" y="147.8">2</text>
<text x="28.4" y="150.3">50</text>
<text x="62.1" y="150.3">2</text>
<text x="28.4" y="157.9">52</text>
<text x="62.1" y="157.9">95</text>
<text x="28.4" y="165.4">84</text>
<text x="62.1" y="165.4">1</text>
<text x="62.1" y="167.9">9</text>
<text x="28.4" y="172.9">26</text>
<text x="62.1" y="170.4">10</text>
<text x="62.1" y="172.9">11</text>
<text x="110.4" y="172.8">P6_VDD</text>
<text x="121.5" y="172.5">P6_VDD</text>
<text x="133.3" y="172.5">P6_VDD</text>
<text x="150.6" y="172.8">P6_VDD</text>
<text x="163.4" y="172.5">VBAT_1DX VIO_1DX</text>
<text x="62.1" y="175.5">16</text>
<text x="62.1" y="178">18</text>
<text x="28.4" y="180.5">87</text>
<text x="62.1" y="180.5">27</text>
<text x="62.1" y="183">51</text>
<text x="62.1" y="185.5">94</text>
<text x="28.4" y="188">57</text>
<text x="62.1" y="188">111</text>
<text x="202.4" y="197.1">Size</text>
<text x="210.9" y="197.1">Document Number</text>
<text x="236.1" y="197.1">Drawn By</text>
<text x="258.7" y="197.1">Approved By</text>
<text x="283.9" y="197.1">Rev</text>
<text x="202.9" y="200.4">A4</text>
<text x="203.4" y="204.7">Date:</text>
<text x="214" y="204.7">Monday, September 10, 2018</text>
<text x="253.7" y="204.7">Sheet</text>
<text x="266.3" y="204.7">4</text>
<text x="271.3" y="204.7">of</text>
<text x="276.9" y="204.7">7</text>
</g>
<g font-size="2.2" fill="#000080">
<text x="187.3" y="17.1">U5</text>
<text x="21.4" y="22.1">R33</text>
<text x="36.4" y="22.1">0ohm</text>
<text x="62.6" y="23.4">TP7</text>
<text x="111.9" y="22.1">R45</text>
<text x="127" y="22.1">0ohm</text>
<text x="211.2" y="19.6">L1</text>
<text x="223.8" y="19.6">2.2uH</text>
<text x="25.1" y="27.2">U4</text>
<text x="158.4" y="24.6">C24</text>
<text x="158.4" y="27.2">22uF</text>
<text x="171" y="24.6">C26</text>
<text x="171" y="27.2">0.1uF</text>
<text x="225" y="27.2">C29</text>
<text x="225" y="29.7">22pF</text>
<text x="243.9" y="25.9">R19</text>
<text x="243.9" y="28.4">383K</text>
<text x="256.5" y="24.6">C25</text>
<text x="256.5" y="27.2">22uF</text>
<text x="269" y="24.6">C28</text>
<text x="269" y="27.2">22uF</text>
<text x="122.2" y="32.2">Q1</text>
<text x="122.2" y="35.2">FET-MOS-P</text>
<text x="172.3" y="36">AP3419KTTR-G1</text>
<text x="243.9" y="30.9">1%</text>
<text x="17.6" y="39.8">C22</text>
<text x="80.4" y="37.2">R46</text>
<text x="93" y="37.2">100K</text>
<text x="17.6" y="42.2">0.1uF</text>
<text x="37.7" y="42.2">SiP32408</text>
<text x="207.4" y="42.2">R18</text>
<text x="221.3" y="42.2">84.5K</text>
<text x="118.2" y="69.9">SW1</text>
<text x="88" y="74.9">J1</text>
<text x="103.1" y="74.9">HDR2</text>
<text x="47.8" y="82.5">J3</text>
<text x="86" y="87.5">0ohm</text>
<text x="102.6" y="87.5">R52</text>
<text x="115.7" y="87.5">JS202011JCQN</text>
<text x="37.7" y="92.5">HDR_S 2x1_R/A</text>
<text x="178.5" y="92.5">J4</text>
<text x="163.4" y="97.6">TSW-103-08-F-S-RA</text>
<text x="96.1" y="110.2">0ohm</text>
<text x="112.6" y="110.2">R54</text>
<text x="152.1" y="110.2">R44</text>
<text x="167.2" y="110.2">0ohm</text>
<text x="174.8" y="110.2">R43</text>
<text x="189.8" y="110.2">0ohm</text>
<text x="34" y="137.8">U7A</text>
<text x="119.4" y="137.8">R32</text>
<text x="134.5" y="137.8">0ohm</text>
<text x="178.3" y="137.8">RED LED</text>
<text x="197.9" y="137.8">LED5</text>
<text x="220" y="135.3">U8</text>
<text x="168.4" y="140.3">C23</text>
<text x="168.4" y="142.8">4.7uF</text>
<text x="251.5" y="142.8">R61</text>
<text x="264" y="142.8">4.02K</text>
<text x="279.1" y="140.3">C38</text>
<text x="279.1" y="142.8">4.7uF</text>
<text x="168.4" y="145.3">10V</text>
<text x="183.6" y="147.9">R62</text>
<text x="196.1" y="147.9">2.2K</text>
<text x="259" y="145.3">1%</text>
<text x="279.1" y="145.3">10V</text>
<text x="119.4" y="150.4">R42</text>
<text x="134.5" y="150.4">0ohm</text>
<text x="221.3" y="152.9">MCP73831T-2ATI/OT</text>
<text x="115.7" y="183">C30</text>
<text x="115.7" y="185.6">10uF</text>
<text x="128.2" y="183">C31</text>
<text x="128.2" y="185.6">1.0 uF</text>
<text x="140.8" y="183">C32</text>
<text x="140.8" y="185.6">1.0 uF</text>
<text x="155.9" y="183">C33</text>
<text x="155.9" y="185.6">1.0 uF</text>
<text x="171" y="183">C34</text>
<text x="171" y="185.6">10uF</text>
<text x="183.6" y="183">C35</text>
<text x="183.6" y="185.6">1.0 uF</text>
<text x="32.7" y="195.6">CY8CMOD-062-4343W</text>
</g>
<g font-size="2.2" fill="#004080">
<text x="187.3" y="21.1">VIN</text>
<text x="197.1" y="21.1">LX</text>
<text x="187.3" y="28.7">EN</text>
<text x="196.6" y="26.2">NC</text>
<text x="26.4" y="31.2">IN</text>
<text x="36.6" y="31.2">OUT</text>
<text x="194.6" y="31.4" transform="rotate(-90 194.6 31.4)">GND</text>
<text x="197" y="31.2">FB</text>
<text x="26.4" y="36.2">EN</text>
<text x="33.7" y="38.9" transform="rotate(-90 33.7 38.9)">GND</text>
<text x="36.2" y="38.9" transform="rotate(-90 36.2 38.9)">PAD</text>
<text x="96.6" y="76.7" transform="rotate(-90 96.6 76.7)">2</text>
<text x="99.1" y="76.7" transform="rotate(-90 99.1 76.7)">1</text>
<text x="220" y="139.3">VDD</text>
<text x="236.6" y="139.3">VBAT</text>
<text x="34" y="144.3">VCC_VAR</text>
<text x="51.8" y="144.3">VBAT1</text>
<text x="51.8" y="146.9">VBAT2</text>
<text x="220" y="149.4">STAT</text>
<text x="235.9" y="144.3">PROG</text>
<text x="238" y="149.4">VSS</text>
<text x="34" y="151.9">VDDA</text>
<text x="50.5" y="151.9">VDDIO2</text>
<text x="34" y="159.4">VDDD</text>
<text x="46.5" y="159.4">VDDIO_1LV</text>
<text x="34" y="167">VDDIO0</text>
<text x="52.7" y="167">GND1</text>
<text x="52.7" y="169.5">GND2</text>
<text x="52.7" y="172">GND3</text>
<text x="34" y="174.5">VDDUSB</text>
<text x="52.7" y="174.5">GND4</text>
<text x="52.7" y="177">GND5</text>
<text x="52.7" y="179.5">GND6</text>
<text x="34" y="182">VBACKUP</text>
<text x="52.7" y="182">GND7</text>
<text x="52.7" y="184.6">GND8</text>
<text x="34" y="189.6">VREF</text>
<text x="51.4" y="189.6">GND10</text>
<text x="52.7" y="187.1">GND9</text>
</g>
<g font-size="2.2" fill="#00f">
<text x="27.6" y="24.6">No Load</text>
<text x="118.2" y="24.6">No Load</text>
<text x="17.6" y="47.3">No Load</text>
<text x="93" y="72.4">No Load</text>
<text x="158.4" y="107.6">No Load</text>
<text x="181" y="107.6">No Load</text>
</g>
<g font-size="2.2" fill="#f00">
<text x="18.1" y="77.2">VBAT_PLUS</text>
<text x="70.9" y="87.3">VBAT_PLUS</text>
<text x="18.1" y="97.3">VBAT_MINUS</text>
<text x="78.4" y="109.9">VBAT_MINUS</text>
<text x="178.5" y="140.3">CHARGING</text>
</g>
<text font-size="2.2" fill="#008000" x="165.9" y="115.2">3-pad resistor</text>
<g font-size="2" fill="#00f">
<text x="119.7" y="72.2">POS1</text>
<text x="119.7" y="85">POS2</text>
</g>
<g font-size="1.8">
<text x="31.4" y="1.9">5</text>
<text x="89.2" y="1.9">4</text>
<text x="146.9" y="1.9">3</text>
<text x="204.7" y="1.9">2</text>
<text x="262.5" y="1.9">1</text>
<text x=".6" y="29.4">D</text>
<text x="292.1" y="29.4">D</text>
<text x=".6" y="80.1">C</text>
<text x="292.1" y="80.1">C</text>
<text x=".6" y="130.8">B</text>
<text x="292.1" y="130.8">B</text>
<text x=".6" y="181.4">A</text>
<text x="292.1" y="181.4">A</text>
<text x="31.4" y="207.1">5</text>
<text x="89.2" y="207.1">4</text>
<text x="146.9" y="207.1">3</text>
<text x="204.7" y="207.1">2</text>
<text x="262.5" y="207.1">1</text>
</g>
</svg>
